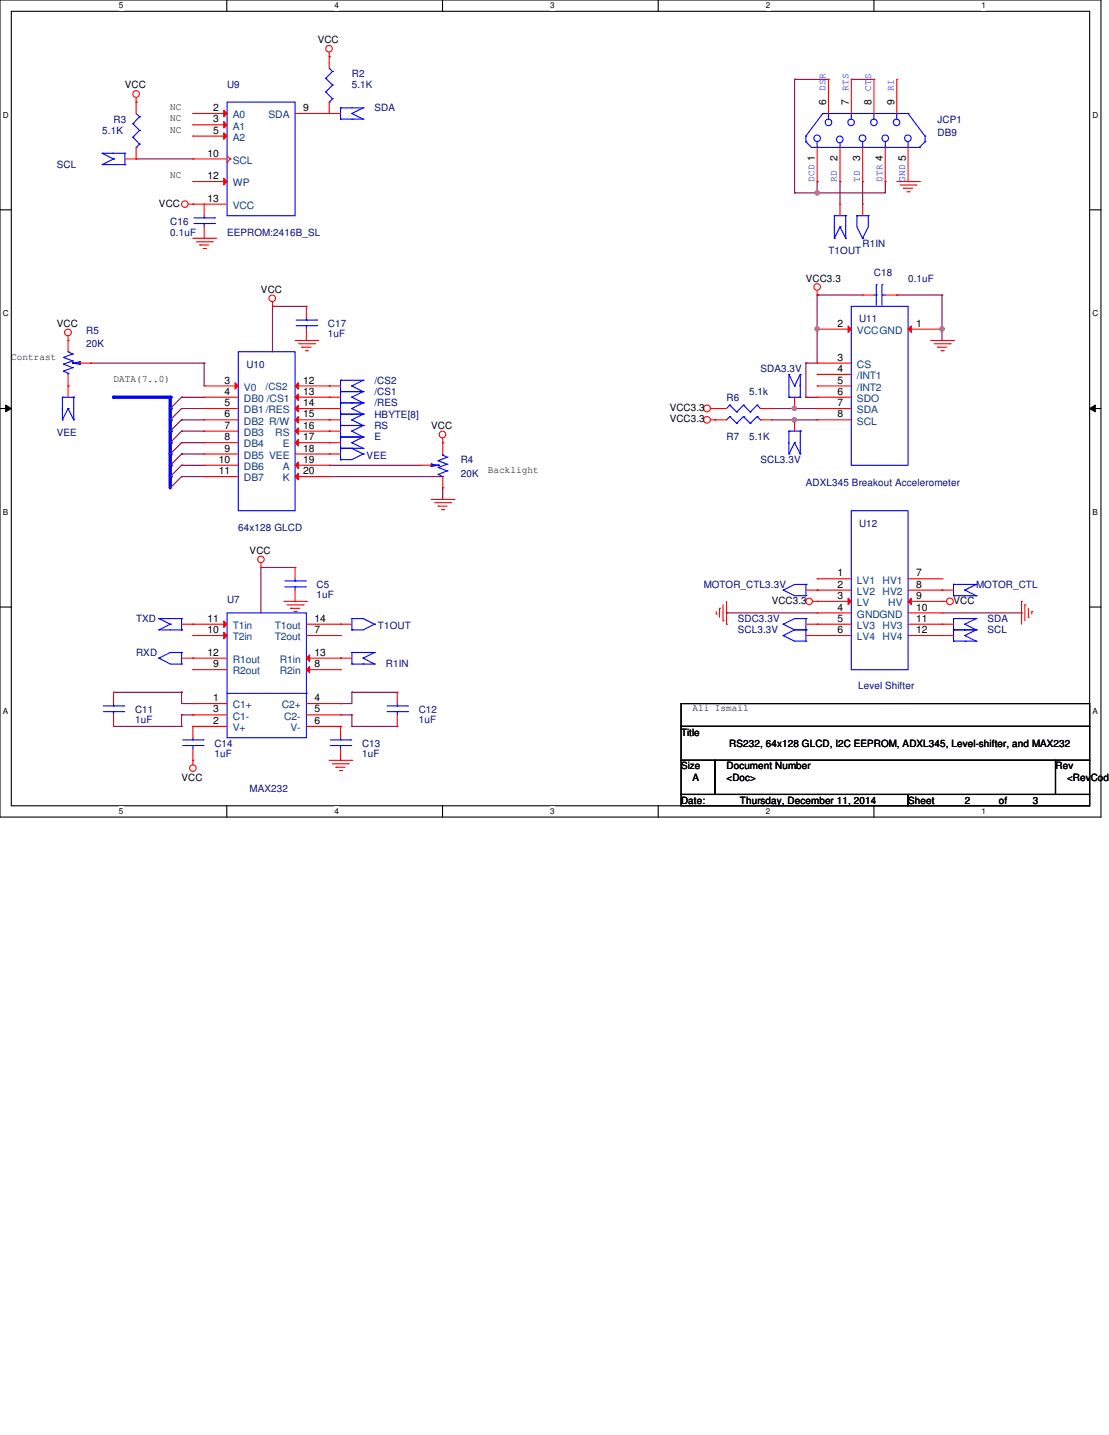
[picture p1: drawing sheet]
<svg xmlns="http://www.w3.org/2000/svg" width="216mm" height="279mm" viewBox="0 0 216 279" stroke-linecap="round" stroke-linejoin="round" font-family="sans-serif">
<path d="M0 0h214.3v159.1h-214.3zM2.2 2.2h209.9v154.7h-209.9z" fill="none" stroke="#000" stroke-width=".21"/>
<g fill="#fff">
<path d="M23.2 .2h.8v1.8h-.8z"/>
<path d="M23.2 157.1h.8v1.8h-.8z"/>
</g>
<path d="M44.2 0v2.2M44.2 156.9v2.2" fill="none" stroke="#000" stroke-width=".21"/>
<g fill="#fff">
<path d="M65.1 .2h.9v1.8h-.9z"/>
<path d="M65.1 157.1h.9v1.8h-.9z"/>
</g>
<path d="M86.1 0v2.2M86.1 156.9v2.2" fill="none" stroke="#000" stroke-width=".21"/>
<g fill="#fff">
<path d="M107.1 .2h.9v1.8h-.9z"/>
<path d="M107.1 157.1h.9v1.8h-.9z"/>
</g>
<path d="M128.1 0v2.2M128.1 156.9v2.2" fill="none" stroke="#000" stroke-width=".21"/>
<g fill="#fff">
<path d="M149.1 .2h.9v1.8h-.9z"/>
<path d="M149.1 157.1h.9v1.8h-.9z"/>
</g>
<path d="M170.1 0v2.2M170.1 156.9v2.2" fill="none" stroke="#000" stroke-width=".21"/>
<g fill="#fff">
<path d="M191.1 .2h.9v1.8h-.9z"/>
<path d="M191.1 157.1h.9v1.8h-.9z"/>
<path d="M.6 21.5h1.1v1.8h-1.1z"/>
<path d="M212.7 21.5h1.1v1.8h-1.1z"/>
<path d="M.6 60.2h1.1v1.7h-1.1z"/>
<path d="M212.7 60.2h1.1v1.7h-1.1z"/>
</g>
<path d="M0 40.9h2.2M212.1 40.9h2.2" fill="none" stroke="#000" stroke-width=".21"/>
<g fill="#fff">
<path d="M.6 98.8h1v1.8h-1z"/>
<path d="M212.7 98.8h1v1.8h-1z"/>
</g>
<path d="M0 79.5h2.2M212.1 79.5h2.2" fill="none" stroke="#000" stroke-width=".21"/>
<path d="M1.1 78.9l1.1 .6-1.1 .7zM212.1 79.5l1.1-.6v1.3z" fill="#000"/>
<path d="M1.1 78.9l1.1 .6-1.1 .7zM212.1 79.5l1.1-.6v1.3z" fill="none" stroke="#000" stroke-width=".19"/>
<g fill="#fff">
<path d="M.6 137.5h1v1.8h-1z"/>
<path d="M212.7 137.5h1v1.8h-1z"/>
</g>
<path d="M0 118.2h2.2M212.1 118.2h2.2" fill="none" stroke="#000" stroke-width=".21"/>
<path d="M165.7 15.5h.1M165.7 15.5h4.4M159.1 35.3h.1M159.1 37.5h.1M159.1 35.3v2.2M159.1 37.5h13.2" fill="none" stroke="#800040" stroke-width=".21"/>
<circle cx="159.1" cy="37.5" r=".43" fill="#f0f"/>
<circle cx="159.1" cy="37.5" r=".43" fill="none" stroke="#f0f" stroke-width=".21"/>
<g fill="none" stroke="#800040" stroke-width=".21">
<path d="M154.7 15.5h.1M154.7 15.5v22M154.7 15.5h6.6M26.5 30.9h.1M26.5 30.9h11M154.7 37.5h.1M154.7 37.5h4.4M163.5 35.3h.1M163.5 35.3v4.5M167.9 35.3h.1M167.9 35.3v4.5M172.3 35.3h.1"/>
<path d="M172.3 35.3v2.2"/>
</g>
<path d="M22.1 77.3h11" fill="none" stroke="#00f" stroke-width=".63"/>
<circle cx="22.1" cy="77.3" r=".32" fill="#00f"/>
<path d="M33.1 77.3v2.2" fill="none" stroke="#00f" stroke-width=".63"/>
<circle cx="33.1" cy="77.3" r=".32" fill="#00f"/>
<g fill="none" stroke="#800040" stroke-width=".21">
<path d="M35.3 77.3h.1M35.3 79.5h.1M35.3 77.3h4.5M35.3 79.5h4.5M35.3 81.7h.1M35.3 83.9h.1M35.3 86.2h.1M35.3 88.4h.1M35.3 90.6h.1M35.3 92.8h.1M35.3 81.7h4.5M35.3 83.9h4.5"/>
<path d="M35.3 86.2h4.5M35.3 88.4h4.5M35.3 90.6h4.5M35.3 92.8h4.5"/>
</g>
<path d="M33.1 79.5v2.2" fill="none" stroke="#00f" stroke-width=".63"/>
<circle cx="33.1" cy="79.5" r=".32" fill="#00f"/>
<path d="M33.1 81.7v2.2" fill="none" stroke="#00f" stroke-width=".63"/>
<circle cx="33.1" cy="81.7" r=".32" fill="#00f"/>
<path d="M33.1 83.9v2.3" fill="none" stroke="#00f" stroke-width=".63"/>
<circle cx="33.1" cy="83.9" r=".32" fill="#00f"/>
<path d="M33.1 86.2v2.2" fill="none" stroke="#00f" stroke-width=".63"/>
<circle cx="33.1" cy="86.2" r=".32" fill="#00f"/>
<path d="M33.1 88.4v2.2" fill="none" stroke="#00f" stroke-width=".63"/>
<circle cx="33.1" cy="88.4" r=".32" fill="#00f"/>
<path d="M33.1 90.6v2.2" fill="none" stroke="#00f" stroke-width=".63"/>
<circle cx="33.1" cy="90.6" r=".32" fill="#00f"/>
<path d="M33.1 92.8v2.2" fill="none" stroke="#00f" stroke-width=".63"/>
<circle cx="33.1" cy="92.8" r=".32" fill="#00f"/>
<g fill="none" stroke="#800040" stroke-width=".21">
<path d="M53 59.6h.1M53 59.6v8.9M53 59.6h6.6M174.6 57.4h.1M174.6 57.4h8.8M183.4 57.4h.1M183.4 57.4v6.7M17.7 70.7h.1M17.7 70.7h22.1M39.8 70.7h.1M39.8 70.7v4.4M64.1 90.6h.1"/>
<path d="M64.1 92.8h.1M64.1 90.6h17.6M64.1 92.8h22.1M86.2 95h.1M86.2 95v2.2"/>
</g>
<circle cx="183.4" cy="64" r=".43" fill="#f0f"/>
<circle cx="183.4" cy="64" r=".43" fill="none" stroke="#f0f" stroke-width=".21"/>
<path d="M159.1 57.4h.1M159.1 57.4h8.8M159.1 57.4v6.7" fill="none" stroke="#800040" stroke-width=".21"/>
<circle cx="159.1" cy="64" r=".43" fill="#f0f"/>
<circle cx="159.1" cy="64" r=".43" fill="none" stroke="#f0f" stroke-width=".21"/>
<path d="M150.2 79.5h.1M150.2 79.5h4.5M156.9 70.7h.1M156.9 77.3h.1M156.9 70.7v6.6M156.9 77.3h2.2M159.1 64.1h.1M159.1 64.1v6.6h-2.2M183.4 64.1h.1M183.4 64.1v2.2M150.2 81.7h.1M150.2 81.7h4.5" fill="none" stroke="#800040" stroke-width=".21"/>
<circle cx="154.7" cy="79.5" r=".42" fill="#f0f"/>
<circle cx="154.7" cy="79.5" r=".42" fill="none" stroke="#f0f" stroke-width=".21"/>
<path d="M154.7 81.7h.1M154.7 81.7h4.4" fill="none" stroke="#800040" stroke-width=".21"/>
<circle cx="154.6" cy="81.7" r=".43" fill="#f0f"/>
<circle cx="154.6" cy="81.7" r=".43" fill="none" stroke="#f0f" stroke-width=".21"/>
<g fill="none" stroke="#800040" stroke-width=".21">
<path d="M35.3 77.3h.1M35.3 79.5h.1M35.3 77.3l-2.2 2.2M35.3 79.5l-2.2 2.2M154.7 79.5h.1M154.7 79.5h4.4M35.3 81.7h.1M35.3 83.9h.1M35.3 86.2h.1M35.3 88.4h.1M35.3 90.6h.1M35.3 92.8h.1"/>
<path d="M35.3 81.7l-2.2 2.2M35.3 83.9l-2.2 2.3M35.3 86.2l-2.2 2.2M35.3 88.4l-2.2 2.2M35.3 90.6l-2.2 2.2M35.3 92.8l-2.2 2.2M50.8 110.5h.1M50.8 110.5v8.8M50.8 110.5h6.6M141.4 119.3h.1M141.4 119.3h17.7M183.4 119.3h15.5"/>
<path d="M198.9 119.3h.1M22.1 134.8h13.2M35.3 134.8h.1M35.3 139.2h.1M35.3 134.8v2.2h2.2M35.3 139.2v2.2M35.3 139.2h2.2M37.5 139.2h.1M37.5 137h.1M66.3 139.2h.1M66.3 137h.1M66.3 139.2h2.2"/>
<path d="M68.5 134.8h.1M68.5 139.2h.1M68.5 134.8h8.8M68.5 134.8v2.2h-2.2M68.5 139.2v2.2M22.1 141.4h13.2M35.3 141.4h.1M68.5 141.4h.1M68.5 141.4h8.8"/>
</g>
<g fill="none" stroke="#f00" stroke-width=".21">
<path d="M26.5 19.9h.1M26.5 19v3.1M64.1 11h.1M64.1 10.2v.8M24.3 30.9h2.2M26.5 30.9h.1M26.5 28.7v2.2M36.7 39.8h.8M37.5 39.8h.1M174.6 35.3h4.4M175.2 36h3.1M175.9 36.7h.1"/>
<path d="M175.9 36.7h1.8M176.6 37.3h.4M177 37.3h.1M178.3 36h.1M179 35.3h.1M37.5 46.4h4.5M38.2 47.1h3.1M38.9 47.7h.1M38.9 47.7h1.7M39.5 48.4h.5M40 48.4h.1M41.3 47.1h.1"/>
<path d="M42 46.4h.1M53 59.6h.1M53 58.8v.8M159.1 57.4h.1M159.1 56.6v.8M13.3 66.3h.1M13.3 75.1h.1M13.3 65.4v3.1M13.3 72.9v2.2M15.5 70.7h2.2M17.7 70.7h.1M57.4 66.3h4.4"/>
<path d="M58.1 66.9h3.1M58.8 67.6h.1M58.8 67.6h1.7M59.4 68.3h.5M59.9 68.3h.1M61.2 66.9h.1M61.8 66.3h.1M138.3 79.5h.9M139.2 79.5h.1M154.7 79.5h.1M154.7 77.3v2.2M181.2 66.3h4.4"/>
<path d="M181.9 66.9h3.1M182.5 67.6h.1M182.5 67.6h1.8M183.2 68.3h.4M183.6 68.3h.1M185 66.9h.1M185.6 66.3h.1M64.1 86.2h.1M64.1 81.7h.1M64.1 81.7h2.2M64.1 86.2h2.2M83.9 97.2h4.5"/>
<path d="M84.6 97.9h3.1M85.3 98.6h.1M85.3 98.6h1.7M85.9 99.2h.5M86.2 86.2h.1M86.2 85.3v.9M86.4 99.2h.1M87.7 97.9h.1M88.4 97.2h.1M138.3 81.7h3.1M139.2 81.7h.1M148 81.7h2.2"/>
<path d="M150.2 81.7h.1M50.8 110.5h.1M50.8 109.6v.9M55.2 117.1h4.4M55.9 117.8h3.1M56.6 118.4h.1M56.6 118.4h1.7M57.2 119.1h.5M57.7 119.1h.1M59 117.8h.1M59.6 117.1h.1M139.4 119.5h.1"/>
<path d="M139.4 119.1v.4M140.1 118.4h.1M140.1 118.4v1.8M140.8 117.8v3.1M141.4 117.1v4.4M156.9 114.9h2.2M158.2 117.1h.9M159.1 117.1h.1M159.1 114.9h.1M183.4 117.1h.1M183.4 117.1h.9M198.9 117.1h.1"/>
<path d="M198.9 117.1v4.4M199.5 117.8h.1M199.5 117.8v3.1M200.2 118.4v1.8M200.9 119.1h.1M200.9 119.1v.4M22.1 134.8h.1M22.1 134.8v2.2M22.1 139.2v2.2M77.3 134.8h.1M77.3 134.8v2.2M77.3 139.2v2.2"/>
<path d="M140.8 120.9h.1M141.4 121.5h.1M156.9 121.5h2.2M156.9 123.7h2.2M159.1 121.5h.1M159.1 123.7h.1M200.2 120.2h.1M22.1 141.4h.1M37.5 148h.1M37.5 148v.9M64.1 148h4.4M64.7 148.7h3.1"/>
<path d="M65.4 149.4h.1M65.4 149.4h1.8M66.1 150h.4M66.3 141.4h.1M66.3 148h.1M66.3 141.4v2.2M66.3 145.8v2.2M66.5 150h.1M67.8 148.7h.1M68.5 148h.1M77.3 141.4h.1"/>
<circle cx="26.5" cy="18.3" r=".65"/>
<circle cx="64" cy="9.5" r=".64"/>
<circle cx="36" cy="39.7" r=".64"/>
<circle cx="53" cy="58.1" r=".64"/>
<circle cx="159.1" cy="55.9" r=".64"/>
<circle cx="13.2" cy="64.7" r=".66"/>
<circle cx="137.6" cy="79.5" r=".66"/>
<circle cx="86.1" cy="84.6" r=".65"/>
<circle cx="137.6" cy="81.7" r=".66"/>
<circle cx="50.8" cy="108.9" r=".64"/>
<circle cx="157.5" cy="117.1" r=".64"/>
<circle cx="184.9" cy="117.1" r=".66"/>
<circle cx="37.5" cy="149.6" r=".64"/>
</g>
<path d="M132.6 137h79.5v4.4h-79.5zM132.6 141.4h79.5v6.6h-79.5zM132.6 148h6.6v6.7h-6.6zM132.6 154.7h44.2v2.2h-44.2zM139.2 148h66.3v6.7h-66.3zM176.8 154.7h35.3v2.2h-35.3zM205.5 148h6.6v6.7h-6.6z" fill="none" stroke="#000" stroke-width=".21"/>
<g fill="none" stroke="#00f" stroke-width=".21">
<path d="M44.2 19.9h13.2v22.1h-13.2zM19.9 29.8h.1M19.9 32h.1M19.9 29.8h4.4M19.9 32h4.4M19.9 29.8l2.2 1.1M22.1 30.9h.1M22.1 30.9l-2.2 1.1M24.3 29.8h.1M24.3 32h.1M24.3 29.8v2.2M25.9 24.1h.1"/>
<path d="M25.9 26.7h.1M25.9 24.1l1.3 1.3M25.9 26.7l1.3 1.4M26.5 28.7h.1M26.5 22.1l.7 .6M27.2 22.7h.1M27.2 25.4h.1M27.2 28.1h.1M27.2 22.7l-1.3 1.4M27.2 25.4l-1.3 1.3M27.2 28.1l-.7 .6M12.4 69.6h.1"/>
<path d="M12.4 70.9h.1M12.4 72.3h.1M12.4 69.6l1.7 .7M12.4 70.9l1.7 .7M12.4 72.3l.9 .4M13.3 68.5h.1M13.3 72.7h.1M13.3 68.5l.8 .4M13.3 72.7v.2M14.1 71.6h.1M14.1 70.3h.1M14.1 68.9h.1"/>
<path d="M14.1 70.7h.1M14.1 71.6l-1.7 .7M14.1 70.3l-1.7 .6M14.1 68.9l-1.7 .7M14.1 70.7l1.4 .2M14.1 70.7h1.4M15.5 70.9h.1M15.5 70.5h.1M15.5 70.5l-1.4 .2M15.5 70.5v.4M153.6 72.9h.1M153.6 77.3h.1"/>
<path d="M153.6 72.9v4.4M153.6 77.3h2.2M153.6 72.9l1.1 2.2M154.7 75.1h.1M155.8 72.9h.1M155.8 77.3h.1M155.8 72.9v4.4M155.8 72.9l-1.1 2.2M66.3 87.3h.1M66.3 85.1h.1M66.3 82.8h.1M66.3 80.6h.1"/>
<path d="M66.3 87.3h4.4M66.3 85.1h4.4M66.3 80.6v2.2M66.3 85.1v2.2M66.3 82.8h4.4M66.3 80.6h4.4M68.5 86.2h.1M68.5 81.7h.1M68.5 86.2l2.2 1.1M68.5 81.7l2.2 1.1M70.7 87.3h.1M70.7 85.1h.1"/>
<path d="M70.7 82.8h.1M70.7 80.6h.1M70.7 85.1l-2.2 1.1M70.7 80.6l-2.2 1.1M142.1 81.1h.1M142.1 81.1l-.7 .6M142.1 81.1l1.3 1.3M143.4 82.4h.1M144.7 81.1h.1M144.7 81.1l-1.3 1.3M144.7 81.1l1.3 1.3M146 82.4h.1"/>
<path d="M147.4 81.1h.1M147.4 81.1l-1.4 1.3M147.4 81.1l.6 .6M148 81.7h.1M152.5 114.9h.1M152.5 114.9l2.2 1.1h2.2M156.9 116h.1M156.9 113.8h.1M156.9 113.8v2.2M156.9 113.8h-2.2l-2.2 1.1M20.1 138.6h4M20.1 137.5h4"/>
<path d="M22.1 137.5h.1M22.1 138.6h.1M22.1 137v.5M22.1 138.6v.6M24.1 138.6h.1M24.1 137.5h.1M75.4 138.6h3.9M75.4 137.5h3.9M77.3 137.5h.1M77.3 138.6h.1M77.3 137v.5M77.3 138.6v.6"/>
<path d="M79.3 138.6h.1M79.3 137.5h.1M152.5 121.5h.1M152.5 123.7h.1M152.5 121.5l2.2 1.1M152.5 123.7l2.2 1.1h2.2M154.7 122.6h2.2M154.7 122.6l-2.2 1.1M156.9 122.6h.1M156.9 120.4h.1M156.9 124.8h.1M156.9 120.4h-2.2l-2.2 1.1"/>
<path d="M156.9 120.4v4.4M64.3 145.2h4M64.3 144.1h4M66.3 144.1h.1M66.3 145.2h.1M66.3 143.6v.5M66.3 145.2v.6M68.3 145.2h.1M68.3 144.1h.1"/>
</g>
<path d="M43.6 21.5l.6 .6-.6 .6z" fill="#f00"/>
<path d="M37.5 22.1h.1M37.5 22.1h6.7M43.6 21.5l.6 .6-.6 .6z" fill="none" stroke="#f00" stroke-width=".21"/>
<path d="M43.6 23.7l.6 .6-.6 .6z" fill="#f00"/>
<path d="M37.5 24.3h.1M37.5 24.3h6.7M43.6 23.7l.6 .6-.6 .6z" fill="none" stroke="#f00" stroke-width=".21"/>
<path d="M43.6 25.9l.6 .6-.6 .6z" fill="#f00"/>
<path d="M37.5 26.5h.1M37.5 30.9h.1M37.5 26.5h6.7M37.5 30.9h6.7M43.6 25.9l.6 .6-.6 .6zM44.2 31.6h.1M44.2 30.3l.6 .6M44.8 30.9h.1M44.8 30.9l-.6 .7M57.4 22.1h6.7M64.1 22.1h.1" fill="none" stroke="#f00" stroke-width=".21"/>
<path d="M43.6 34.7l.6 .6-.6 .7z" fill="#f00"/>
<g fill="none" stroke="#f00" stroke-width=".21">
<path d="M37.5 35.3h.1M37.5 39.8h.1M37.5 35.3h6.7M37.5 39.8h6.7M43.6 34.7l.6 .6-.6 .7zM64.1 77.3h.1M64.1 77.3h2.2M159.1 70.7h.1M159.1 72.9h.1M159.1 75.1h.1M159.1 77.3h.1M159.1 79.5h.1"/>
<path d="M159.1 77.3h6.6M159.1 70.7h6.6M159.1 72.9h6.6M159.1 75.1h6.6M159.1 79.5h6.6M159.1 81.7h.1M159.1 81.7h6.6"/>
</g>
<path d="M165.7 59.6h11.1v31h-11.1zM66.3 78.4h.1M66.3 76.2h.1M66.3 78.4h4.4M66.3 76.2h4.4M66.3 76.2v2.2M68.5 77.3h.1M68.5 77.3l2.2 1.1M70.7 78.4h.1M70.7 76.2h.1M70.7 76.2l-2.2 1.1" fill="none" stroke="#00f" stroke-width=".21"/>
<path d="M176.8 64.1l.6-.6v1.2z" fill="#f00"/>
<path d="M176.8 64.1l.6-.6v1.2zM176.8 64.1h6.6M183.4 64.1h.1" fill="none" stroke="#f00" stroke-width=".21"/>
<path d="M165.1 63.5l.6 .6-.6 .6z" fill="#f00"/>
<g fill="none" stroke="#f00" stroke-width=".21">
<path d="M64.1 11h.1M64.1 11v2.3M64.1 19.9v2.2M39.8 39.8h.1M39.8 39.8v2.2M64.1 22.1h.1M64.1 22.1h2.2M163.5 39.8h.1M163.5 39.8v2.2M167.9 39.8h.1M167.9 39.8v2.2M39.8 46.4h.1"/>
<path d="M39.8 44.2v2.2M59.6 59.6h.1M59.6 59.6v2.2M13.3 75.1h.1M13.3 75.1v2.2M59.6 66.3h.1M59.6 64.1v2.2M64.1 79.5h.1M64.1 75.1h.1M64.1 79.5h2.2M64.1 75.1h2.2M139.2 79.5h.1"/>
<path d="M139.2 79.5h2.2M148 79.5h2.2M150.2 79.5h.1M159.1 64.1h.1M159.1 64.1h6.6M165.1 63.5l.6 .6-.6 .6zM64.1 88.4h.1M64.1 83.9h.1M64.1 88.4h2.2M64.1 83.9h2.2M57.4 110.5h.1M57.4 117.1h.1"/>
<path d="M57.4 110.5v2.2M57.4 114.9v2.2M159.1 112.7h.1M159.1 114.9h.1M159.1 114.9h6.6M159.1 112.7h6.6M183.4 114.9h.1M183.4 114.9h2.2M35.3 121.5h2.2M37.5 121.5h.1M66.3 121.5h.1M66.3 128.1h.1"/>
<path d="M66.3 121.5h2.2M66.3 128.1h2.2M183.4 123.7h.1M183.4 121.5h.1M183.4 121.5h2.2M183.4 123.7h2.2M37.5 141.4h.1M37.5 148h.1M37.5 141.4v2.2M37.5 145.8v2.2"/>
</g>
<g fill="none" stroke="#00f" stroke-width=".21">
<path d="M63.4 15.2h.1M63.4 17.9h.1M63.4 15.2l1.3 1.4M63.4 17.9l1.3 1.3M64.1 19.9h.1M64.1 13.3l.6 .6M64.7 13.9h.1M64.7 16.6h.1M64.7 19.2h.1M64.7 13.9l-1.3 1.3M64.7 16.6l-1.3 1.3M64.7 19.2l-.6 .7"/>
<path d="M66.3 23.2h.1M66.3 21h.1M66.3 21v2.2M66.3 23.2h4.4M66.3 21h4.4M68.5 22.1h.1M68.5 22.1l2.2 1.1M70.7 23.2h.1M70.7 21h.1M70.7 21l-2.2 1.1M37.8 43.5h3.9M37.8 42.4h3.9"/>
<path d="M39.8 42.4h.1M39.8 43.5h.1M39.8 42v.4M39.8 43.5v.7M41.7 43.5h.1M41.7 42.4h.1M162.4 46.4h.1M162.4 42h.1M162.4 42v4.4M162.4 42h2.2M163.5 44.2h.1M163.5 44.2l-1.1 2.2"/>
<path d="M163.5 44.2l1.1 2.2M164.6 46.4h.1M164.6 42h.1M164.6 42v4.4M166.8 42h.1M166.8 42h2.2M166.8 42v2.2l1.1 2.2M167.9 46.4h.1M169 42h.1M169 42v2.2l-1.1 2.2M12.1 77.3h.1M12.1 77.3v4.4"/>
<path d="M12.1 77.3h2.3M13.3 79.5h.1M13.3 79.5l-1.2 2.2M13.3 79.5l1.1 2.2M14.4 77.3h.1M14.4 77.3v4.4M57.7 63.4h3.9M57.7 62.3h3.9M59.6 62.3h.1M59.6 63.4h.1M59.6 61.8v.5M59.6 63.4v.7"/>
<path d="M61.6 63.4h.1M61.6 62.3h.1M66.3 78.4h.1M66.3 76.2h.1M66.3 74h.1M66.3 74v2.2M66.3 78.4v2.2M66.3 78.4h4.4M66.3 76.2h4.4M66.3 74h4.4M68.5 79.5h.1M68.5 75.1h.1"/>
<path d="M68.5 79.5l2.2 1.1M68.5 75.1l2.2 1.1M70.7 78.4h.1M70.7 76.2h.1M70.7 74h.1M70.7 78.4l-2.2 1.1M70.7 74l-2.2 1.1M142.1 78.9h.1M142.1 78.9l-.7 .6M142.1 78.9l1.3 1.3M144.7 78.9h.1M144.7 78.9l-1.3 1.3"/>
<path d="M144.7 78.9l1.3 1.3M147.4 78.9h.1M147.4 78.9l-1.4 1.3M147.4 78.9l.6 .6M148 79.5h.1M12.1 81.7h.1M14.4 81.7h.1M66.3 87.3h.1M66.3 89.5h.1M66.3 85.1h.1M66.3 82.8h.1M66.3 80.6h.1"/>
<path d="M66.3 87.3h2.2l2.2 1.1M66.3 82.8v2.3M66.3 87.3v2.2M66.3 85.1h4.4M66.3 82.8h4.4M66.3 80.6h4.4M68.5 83.9h.1M68.5 83.9l2.2 1.2M70.7 88.4h.1M70.7 85.1h.1M70.7 82.8h.1M70.7 80.6h.1"/>
<path d="M70.7 88.4l-2.2 1.1h-2.2M70.7 82.8l-2.2 1.1M143.4 80.2h.1M146 80.2h.1M165.7 99.4h11.1v31h-11.1zM55.5 114.3h3.9M55.5 113.1h3.9M57.4 113.1h.1M57.4 114.3h.1M57.4 112.7v.4M57.4 114.3v.6M59.4 114.3h.1"/>
<path d="M59.4 113.1h.1M185.6 116h.1M185.6 113.8h.1M185.6 116h4.4M185.6 113.8h4.4M185.6 113.8v2.2M187.8 114.9h.1M187.8 114.9l2.2 1.1M190 116h.1M190 113.8h.1M190 113.8l-2.2 1.1M30.9 120.4h.1"/>
<path d="M30.9 122.6h.1M30.9 120.4h4.4M30.9 122.6h4.4M30.9 120.4l2.2 1.1M33.1 121.5h.1M33.1 121.5l-2.2 1.1M35.3 120.4h.1M35.3 122.6h.1M35.3 120.4v2.2M68.5 120.4h.1M68.5 122.6h.1M68.5 129.3h.1"/>
<path d="M68.5 127h.1M68.5 120.4h2.2l2.2 1.1M68.5 120.4v2.2M68.5 127v2.3M68.5 129.3h4.4M68.5 127h4.4M70.7 128.1h.1M70.7 128.1l2.2 1.2M72.9 121.5h.1M72.9 129.3h.1M72.9 127h.1M72.9 121.5l-2.2 1.1h-2.2"/>
<path d="M72.9 127l-2.2 1.1M185.6 124.8h.1M185.6 122.6h.1M185.6 120.4h.1M185.6 120.4v4.4M185.6 120.4h4.4M185.6 122.6h4.4M185.6 124.8h4.4M187.8 123.7h.1M187.8 121.5h.1M187.8 123.7l2.2 1.1M187.8 121.5l2.2 1.1"/>
<path d="M190 124.8h.1M190 122.6h.1M190 120.4h.1M190 122.6l-2.2 1.1M190 120.4l-2.2 1.1M35.6 145.2h3.9M35.6 144.1h3.9M37.5 144.1h.1M37.5 145.2h.1M37.5 143.6v.5M37.5 145.2v.6M39.5 145.2h.1"/>
<path d="M39.5 144.1h.1"/>
</g>
<path d="M165.1 116.5l.6 .6-.6 .6z" fill="#f00"/>
<g fill="none" stroke="#f00" stroke-width=".21">
<path d="M159.1 117.1h.1M159.1 119.3h.1M159.1 117.1h6.6M159.1 119.3h6.6M165.1 116.5l.6 .6-.6 .6zM176.8 112.7h6.6M176.8 114.9h6.6M183.4 112.7h.1M183.4 114.9h.1M159.1 121.5h.1M159.1 123.7h.1M159.1 121.5h6.6"/>
<path d="M159.1 123.7h6.6"/>
</g>
<path d="M176.8 117.1l.6-.6v1.2z" fill="#f00"/>
<g fill="none" stroke="#f00" stroke-width=".21">
<path d="M39.8 77.3h.1M39.8 79.5h.1M39.8 77.3h6.6M39.8 79.5h6.6M39.8 88.4h.1M39.8 81.7h.1M39.8 83.9h.1M39.8 86.2h.1M39.8 90.6h.1M39.8 92.8h.1M39.8 88.4h6.6M39.8 81.7h6.6"/>
<path d="M39.8 83.9h6.6M39.8 86.2h6.6M39.8 90.6h6.6M39.8 92.8h6.6M176.8 117.1l.6-.6v1.2zM176.8 117.1h6.6M176.8 119.3h6.6M183.4 117.1h.1M183.4 119.3h.1M176.8 121.5h6.6M176.8 123.7h6.6M183.4 121.5h.1"/>
<path d="M183.4 123.7h.1"/>
</g>
<path d="M46.4 68.5h11v30.9h-11z" fill="none" stroke="#00f" stroke-width=".21"/>
<path d="M57.4 77.3l.7-.6v1.3z" fill="#f00"/>
<path d="M57.4 77.3l.7-.6v1.3zM57.4 77.3h6.7M64.1 77.3h.1" fill="none" stroke="#f00" stroke-width=".21"/>
<path d="M57.4 79.5l.7-.6v1.3z" fill="#f00"/>
<path d="M57.4 79.5l.7-.6v1.3zM57.4 79.5h6.7M64.1 79.5h.1" fill="none" stroke="#f00" stroke-width=".21"/>
<path d="M57.4 81.7l.7-.6v1.3z" fill="#f00"/>
<path d="M57.4 81.7l.7-.6v1.3zM57.4 81.7h6.7M64.1 81.7h.1" fill="none" stroke="#f00" stroke-width=".21"/>
<path d="M57.4 83.9l.7-.6v1.3z" fill="#f00"/>
<path d="M57.4 83.9l.7-.6v1.3zM57.4 83.9h6.7M64.1 83.9h.1" fill="none" stroke="#f00" stroke-width=".21"/>
<path d="M57.4 86.2l.7-.6v1.2z" fill="#f00"/>
<path d="M57.4 86.2l.7-.6v1.2zM57.4 86.2h6.7M57.4 88.4h6.7M64.1 86.2h.1M64.1 88.4h.1" fill="none" stroke="#f00" stroke-width=".21"/>
<path d="M57.4 90.6l.7-.6v1.2z" fill="#f00"/>
<path d="M57.4 90.6l.7-.6v1.2zM57.4 90.6h6.7M64.1 90.6h.1" fill="none" stroke="#f00" stroke-width=".21"/>
<path d="M57.4 92.8l.7-.6v1.2z" fill="#f00"/>
<path d="M57.4 92.8l.7-.6v1.2zM57.4 92.8h6.7M64.1 92.8h.1" fill="none" stroke="#f00" stroke-width=".21"/>
<path d="M57.4 75.1l.7-.6v1.3z" fill="#f00"/>
<path d="M57.4 75.1l.7-.6v1.3zM57.4 75.1h6.7M64.1 75.1h.1" fill="none" stroke="#f00" stroke-width=".21"/>
<path d="M45.8 74.5l.6 .6-.6 .7z" fill="#f00"/>
<g fill="none" stroke="#f00" stroke-width=".21">
<path d="M161.3 15.5h.1M161.3 15.5v6.6M165.7 15.5h.1M165.7 15.5v6.6M170.1 15.5h.1M170.1 15.5v6.6M174.6 15.5h.1M174.6 15.5v6.6M159.1 35.3h.1M159.1 28.7v6.6M163.5 35.3h.1M163.5 28.7v6.6"/>
<path d="M167.9 35.3h.1M167.9 28.7v6.6M172.3 35.3h.1M172.3 28.7v6.6M176.8 35.3h.1M176.8 28.7v6.6M39.8 75.1h.1M39.8 75.1h6.6M45.8 74.5l.6 .6-.6 .7zM81.7 90.6h.1M81.7 90.6h2.2M86.2 95h.1"/>
<path d="M86.2 86.2h.1M86.2 86.2v2.2M86.2 92.8v2.2M35.3 128.1h2.2M37.5 128.1h.1M37.5 137h.1M37.5 139.2h.1M37.5 137h6.7M37.5 139.2h6.7M59.6 137h6.7M59.6 139.2h6.7M66.3 139.2h.1"/>
<path d="M66.3 137h.1M37.5 141.4h.1M37.5 141.4h6.7M59.6 141.4h6.7M66.3 141.4h.1"/>
</g>
<g fill="none" stroke="#00f" stroke-width=".21">
<path d="M156.9 27.6h.1M156.9 26.5h.1M156.9 27.6l1.1 1.1h21M156.9 26.5v1.1M159.1 28.7h.1M159.1 27.6v1.1M160.2 22.1h.1M160.2 22.1l-3.3 4.4M160.2 22.1h16.6M160.4 22.1h.1M161.3 22.1h.1M161.3 22.1v1.1"/>
<path d="M163.5 28.7h.1M163.5 27.9v.8M165.7 22.1h.1M165.7 22.1v1.1M167.9 28.7h.1M167.9 27.6v1.1M170.1 22.1h.1M170.1 22.1v1.1M172.3 28.7h.1M172.3 27.6v1.1M174.6 22.1h.1M174.6 22.1v1.1"/>
<path d="M176.8 28.7h.1M176.8 22.1h.1M176.8 27.6v1.1M176.8 22.1l3.3 4.4M179 28.7h.1M180.1 27.6h.1M180.1 26.5h.1M180.1 26.5v1.1M180.1 27.6l-1.1 1.1M83.9 90.4h.1M83.9 90.8h.1M83.9 90.4l1.4 .2"/>
<path d="M83.9 90.4v.4M83.9 90.6h1.4M85.3 89.7h.1M85.3 91h.1M85.3 92.4h.1M85.3 90.6h.1M85.3 91l1.7 .7M85.3 89.7l1.7 .7M85.3 92.4l.9 .4M85.3 90.6l-1.4 .2M86.2 92.8h.1M86.2 88.6h.1"/>
<path d="M86.2 88.6l.8 .4M86.2 88.4v.2M87 91.7h.1M87 90.4h.1M87 89h.1M87 89l-1.7 .7M87 90.4l-1.7 .6M87 91.7l-1.7 .7M44.2 119.3h15.4v24.3h-15.4zM30.9 128.1h.1M30.9 128.1l2.2 1.2h2.2M35.3 129.3h.1"/>
<path d="M35.3 127h.1M35.3 127h-2.2l-2.2 1.1M35.3 127v2.3M44.2 135h15.4M59.6 135h.1"/>
<circle cx="159.1" cy="26.9" r=".64"/>
<circle cx="161.3" cy="23.8" r=".64"/>
<circle cx="163.5" cy="27.2" r=".65"/>
<circle cx="165.7" cy="23.8" r=".64"/>
<circle cx="167.9" cy="26.9" r=".66"/>
<circle cx="170.1" cy="23.8" r=".64"/>
<circle cx="172.3" cy="26.9" r=".64"/>
<circle cx="174.5" cy="23.8" r=".64"/>
<circle cx="176.7" cy="26.9" r=".64"/>
</g>
<path d="M43.6 120.9l.6 .6-.6 .7z" fill="#f00"/>
<path d="M37.5 121.5h.1M37.5 121.5h6.7M43.6 120.9l.6 .6-.6 .7z" fill="none" stroke="#f00" stroke-width=".21"/>
<path d="M43.6 123.1l.6 .6-.6 .7z" fill="#f00"/>
<path d="M37.5 123.7h.1M37.5 123.7h6.7M43.6 123.1l.6 .6-.6 .7z" fill="none" stroke="#f00" stroke-width=".21"/>
<path d="M59.6 128.1l.7-.6v1.3z" fill="#f00"/>
<path d="M59.6 128.1l.7-.6v1.3zM59.6 128.1h6.7M66.3 128.1h.1" fill="none" stroke="#f00" stroke-width=".21"/>
<path d="M59.6 130.4l.7-.6v1.2z" fill="#f00"/>
<g fill="none" stroke="#f00" stroke-width=".21">
<path d="M167.9 57.4h.1M167.9 57.4h2.2M172.3 57.4h2.3M174.6 57.4h.1M154.7 81.7h.1M154.7 81.7v2.2M37.5 128.1h.1M37.5 130.4h.1M37.5 130.4h6.7M37.5 128.1h6.7M59.6 130.4l.7-.6v1.2zM59.6 130.4h6.7"/>
<path d="M59.6 121.5h6.7M59.6 123.7h6.7M66.3 130.4h.1M66.3 121.5h.1M66.3 123.7h.1"/>
</g>
<g fill="none" stroke="#00f" stroke-width=".21">
<path d="M170.1 57.4h.5M170.6 57.4h.1M170.6 55.5h.1M170.6 55.5v3.9M171.7 55.5h.1M171.7 57.4h.1M171.7 57.4h.6M171.7 55.5v3.9M153.6 88.4h.1M153.6 83.9h.1M153.6 83.9v4.5M153.6 83.9h2.2"/>
<path d="M154.7 86.2h.1M154.7 86.2l-1.1 2.2M154.7 86.2l1.1 2.2M155.8 88.4h.1M155.8 83.9h.1M155.8 83.9v4.5"/>
</g>
<circle cx="159.1" cy="37.5" r=".43" fill="#f0f"/>
<circle cx="159.1" cy="37.5" r=".43" fill="none" stroke="#f0f" stroke-width=".21"/>
<circle cx="183.4" cy="64" r=".43" fill="#f0f"/>
<circle cx="183.4" cy="64" r=".43" fill="none" stroke="#f0f" stroke-width=".21"/>
<circle cx="159.1" cy="64" r=".43" fill="#f0f"/>
<circle cx="159.1" cy="64" r=".43" fill="none" stroke="#f0f" stroke-width=".21"/>
<circle cx="154.7" cy="79.5" r=".42" fill="#f0f"/>
<circle cx="154.7" cy="79.5" r=".42" fill="none" stroke="#f0f" stroke-width=".21"/>
<circle cx="154.6" cy="81.7" r=".43" fill="#f0f"/>
<circle cx="154.6" cy="81.7" r=".43" fill="none" stroke="#f0f" stroke-width=".21"/>
<g font-size="2">
<text x="41.5" y="21.6">2</text>
<text x="41.5" y="23.8">3</text>
<text x="59" y="21.6">9</text>
<text x="160.8" y="20.5" transform="rotate(-90 160.8 20.5)">6</text>
<text x="165.3" y="20.5" transform="rotate(-90 165.3 20.5)">7</text>
<text x="169.7" y="20.5" transform="rotate(-90 169.7 20.5)">8</text>
<text x="174.1" y="20.5" transform="rotate(-90 174.1 20.5)">9</text>
<text x="41.5" y="26">5</text>
<text x="40.4" y="30.5">10</text>
<text x="40.4" y="34.9">12</text>
<text x="163.1" y="31.4" transform="rotate(-90 163.1 31.4)">2</text>
<text x="167.5" y="31.4" transform="rotate(-90 167.5 31.4)">3</text>
<text x="40.4" y="39.3">13</text>
<text x="163.1" y="63.6">2</text>
<text x="178.4" y="63.6">1</text>
<text x="163.1" y="70.2">3</text>
<text x="43.7" y="76.9">4</text>
<text x="43.7" y="74.7">3</text>
<text x="59" y="76.9">13</text>
<text x="59" y="74.7">12</text>
<text x="163.1" y="72.4">4</text>
<text x="163.1" y="74.7">5</text>
<text x="163.1" y="76.9">6</text>
<text x="43.7" y="79.1">5</text>
<text x="43.7" y="81.3">6</text>
<text x="43.7" y="83.5">7</text>
<text x="59" y="79.1">14</text>
<text x="59" y="81.3">15</text>
<text x="59" y="83.5">16</text>
<text x="163.1" y="79.1">7</text>
<text x="163.1" y="81.3">8</text>
<text x="43.7" y="87.9">9</text>
<text x="43.7" y="85.7">8</text>
<text x="59" y="85.7">17</text>
<text x="59" y="87.9">18</text>
<text x="42.6" y="90.1">10</text>
<text x="42.6" y="92.3">11</text>
<text x="59" y="90.1">19</text>
<text x="59" y="92.3">20</text>
<text x="163.1" y="112.2">1</text>
<text x="178.4" y="112.2">7</text>
<text x="163.1" y="114.4">2</text>
<text x="163.1" y="116.6">3</text>
<text x="163.1" y="118.9">4</text>
<text x="178.4" y="114.4">8</text>
<text x="178.4" y="116.6">9</text>
<text x="178.4" y="118.9">10</text>
<text x="40.4" y="121.1">11</text>
<text x="40.4" y="123.3">10</text>
<text x="61.2" y="121.1">14</text>
<text x="61.2" y="123.3">7</text>
<text x="163.1" y="121.1">5</text>
<text x="163.1" y="123.3">6</text>
<text x="178.4" y="121.1">11</text>
<text x="178.4" y="123.3">12</text>
<text x="40.4" y="127.7">12</text>
<text x="41.5" y="129.9">9</text>
<text x="61.2" y="127.7">13</text>
<text x="61.2" y="129.9">8</text>
<text x="41.5" y="136.5">1</text>
<text x="61.2" y="136.5">4</text>
<text x="41.5" y="141">2</text>
<text x="41.5" y="138.7">3</text>
<text x="61.2" y="141">6</text>
<text x="61.2" y="138.7">5</text>
</g>
<g font-size="2" fill="#004080">
<text x="45.3" y="23">A0</text>
<text x="52.3" y="23">SDA</text>
<text x="45.3" y="25.2">A1</text>
<text x="45.3" y="27.4">A2</text>
<text x="45.3" y="31.9">SCL</text>
<text x="45.3" y="36.3">WP</text>
<text x="45.3" y="40.7">VCC</text>
<text x="166.8" y="65">VCCGND</text>
<text x="166.8" y="71.6">CS</text>
<text x="47.5" y="76.1">V0</text>
<text x="166.8" y="73.8">/INT1</text>
<text x="166.8" y="76.1">/INT2</text>
<text x="47.5" y="78.3">DB0 /CS1</text>
<text x="47.5" y="80.5">DB1 /RES</text>
<text x="47.5" y="82.7">DB2 R/W</text>
<text x="166.8" y="78.3">SDO</text>
<text x="166.8" y="80.5">SDA</text>
<text x="166.8" y="82.7">SCL</text>
<text x="47.5" y="89.3">DB5 VEE</text>
<text x="47.5" y="84.9">DB3</text>
<text x="47.5" y="87.1">DB4</text>
<text x="53.6" y="84.9">RS</text>
<text x="55" y="87.1">E</text>
<text x="47.5" y="91.5">DB6</text>
<text x="47.5" y="93.7">DB7</text>
<text x="55" y="91.5">A</text>
<text x="55" y="93.7">K</text>
<text x="166.8" y="113.6">LV1</text>
<text x="171.8" y="113.6">HV1</text>
<text x="166.8" y="115.8">LV2</text>
<text x="166.8" y="118">LV</text>
<text x="171.8" y="115.8">HV2</text>
<text x="172.9" y="118">HV</text>
<text x="45.3" y="122.5">T1in</text>
<text x="45.3" y="124.7">T2in</text>
<text x="53.5" y="122.5">T1out</text>
<text x="53.5" y="124.7">T2out</text>
<text x="166.8" y="120.3">GNDGND</text>
<text x="166.8" y="122.5">LV3</text>
<text x="166.8" y="124.7">LV4</text>
<text x="171.8" y="122.5">HV3</text>
<text x="171.8" y="124.7">HV4</text>
<text x="45.3" y="129.1">R1out</text>
<text x="45.3" y="131.3">R2out</text>
<text x="54.5" y="129.1">R1in</text>
<text x="54.5" y="131.3">R2in</text>
<text x="45.3" y="137.9">C1+</text>
<text x="54.9" y="137.9">C2+</text>
<text x="45.3" y="142.4">V+</text>
<text x="45.3" y="140.1">C1-</text>
<text x="55.3" y="140.1">C2-</text>
<text x="56.6" y="142.4">V-</text>
</g>
<g font-size="1.9">
<text x="61.8" y="8.4">VCC</text>
<text x="24.3" y="17.2">VCC</text>
<text x="33.1" y="21.4">NC</text>
<text x="33.1" y="23.6">NC</text>
<text x="33.1" y="25.8">NC</text>
<text x="33.1" y="34.7">NC</text>
<text x="30.9" y="40.2">VCC</text>
<text x="50.8" y="57">VCC</text>
<text x="156.9" y="54.8">VCC3.3</text>
<text x="11" y="63.6">VCC</text>
<text x="2.2" y="70">Contrast</text>
<text x="22.1" y="74.4">DATA(7..0)</text>
<text x="83.9" y="83.5">VCC</text>
<text x="130.4" y="80">VCC3.3</text>
<text x="130.4" y="82.2">VCC3.3</text>
<text x="95" y="92.1">Backlight</text>
<text x="48.6" y="107.8">VCC</text>
<text x="150.2" y="117.6">VCC3.3</text>
<text x="185.6" y="117.6">VCC</text>
<text x="132.6" y="143.2">Title</text>
<text x="134.8" y="138.5">Ali Ismail</text>
<text x="132.6" y="149.8">Size</text>
<text x="141.4" y="149.8">Document Number</text>
<text x="142" y="145.4">RS232, 64x128 GLCD, I2C EEPROM, ADXL345, Level-shifter, and MAX232</text>
<text x="205.5" y="149.8">Rev</text>
<text x="35.3" y="152">VCC</text>
<text x="134.8" y="152">A</text>
<text x="141.4" y="152">&lt;Doc&gt;</text>
<text x="207.7" y="152">&lt;RevCode</text>
<text x="132.6" y="156.5">Date:</text>
<text x="144.1" y="156.5">Thursday, December 11, 2014</text>
<text x="176.8" y="156.5">Sheet</text>
<text x="187.8" y="156.5">2</text>
<text x="194.4" y="156.5">of</text>
<text x="201.1" y="156.5">3</text>
</g>
<g font-size="1.9" fill="#000080">
<text x="44.2" y="17.2">U9</text>
<text x="68.5" y="15">R2</text>
<text x="68.5" y="17.2">5.1K</text>
<text x="22.1" y="23.9">R3</text>
<text x="72.9" y="21.7">SDA</text>
<text x="182.5" y="23.9">JCP1</text>
<text x="19.9" y="26.1">5.1K</text>
<text x="182.5" y="26.5">DB9</text>
<text x="11" y="32.7">SCL</text>
<text x="33.1" y="46">0.1uF</text>
<text x="33.1" y="43.8">C16</text>
<text x="44.2" y="46">EEPROM:2416B_SL</text>
<text x="161.3" y="49.5">T1OUT</text>
<text x="167.9" y="48.2">R1IN</text>
<text x="170.1" y="53.7">C18</text>
<text x="176.8" y="54.8">0.1uF</text>
<text x="16.8" y="65">R5</text>
<text x="63.8" y="65.6">1uF</text>
<text x="63.8" y="63.6">C17</text>
<text x="167.3" y="62.8">U11</text>
<text x="16.8" y="67.6">20K</text>
<text x="48" y="71.6">U10</text>
<text x="72.9" y="76.9">/CS1</text>
<text x="72.9" y="74.7">/CS2</text>
<text x="145.8" y="76.9">5.1k</text>
<text x="148" y="72.5">SDA3.3V</text>
<text x="72.9" y="81.3">HBYTE[8]</text>
<text x="72.9" y="83.5">RS</text>
<text x="72.9" y="79.1">/RES</text>
<text x="141.4" y="78">R6</text>
<text x="11" y="84.9">VEE</text>
<text x="71.4" y="89.3">VEE</text>
<text x="72.9" y="85.7">E</text>
<text x="141.4" y="85.7">R7</text>
<text x="145.8" y="85.7">5.1K</text>
<text x="89.7" y="90.2">R4</text>
<text x="89.7" y="92.8">20K</text>
<text x="148" y="90.2">SCL3.3V</text>
<text x="156.9" y="94.6">ADXL345 Breakout Accelerometer</text>
<text x="46.4" y="103.4">64x128 GLCD</text>
<text x="167.3" y="102.5">U12</text>
<text x="44.2" y="117.3">U7</text>
<text x="61.6" y="116.5">1uF</text>
<text x="61.6" y="114.5">C5</text>
<text x="137" y="114.5">MOTOR_CTL3.3V</text>
<text x="190" y="114.5">MOTOR_CTL</text>
<text x="26.5" y="121.1">TXD</text>
<text x="73.6" y="122.4">T1OUT</text>
<text x="143.6" y="121.1">SDC3.3V</text>
<text x="143.6" y="123.3">SCL3.3V</text>
<text x="192.2" y="123.3">SCL</text>
<text x="192.2" y="121.1">SDA</text>
<text x="26.5" y="127.7">RXD</text>
<text x="75.1" y="129.9">R1IN</text>
<text x="167" y="134.2">Level Shifter</text>
<text x="26.3" y="140.8">1uF</text>
<text x="26.3" y="138.8">C11</text>
<text x="81.5" y="140.8">1uF</text>
<text x="81.5" y="138.8">C12</text>
<text x="41.7" y="147.4">1uF</text>
<text x="41.7" y="145.4">C14</text>
<text x="70.5" y="147.4">1uF</text>
<text x="70.5" y="145.4">C13</text>
<text x="48.6" y="154.3">MAX232</text>
</g>
<g font-size="1.9" fill="#00f">
<text x="160.7" y="17.7" transform="rotate(-90 160.7 17.7)">DSR</text>
<text x="165.2" y="17.7" transform="rotate(-90 165.2 17.7)">RTS</text>
<text x="169.6" y="17.7" transform="rotate(-90 169.6 17.7)">CTS</text>
<text x="174" y="17.7" transform="rotate(-90 174 17.7)">RI</text>
<text x="158.5" y="35.3" transform="rotate(-90 158.5 35.3)">DCD 1</text>
<text x="162.9" y="35.3" transform="rotate(-90 162.9 35.3)">RD</text>
<text x="167.4" y="35.3" transform="rotate(-90 167.4 35.3)">TD</text>
<text x="171.8" y="35.3" transform="rotate(-90 171.8 35.3)">DTR 4</text>
<text x="176.2" y="35.3" transform="rotate(-90 176.2 35.3)">GND 5</text>
</g>
<text font-size="1.9" fill="#004080" x="51.7" y="76">/CS2</text>
<g font-size="1.6">
<text x="23.2" y="1.7">5</text>
<text x="65.1" y="1.7">4</text>
<text x="107.1" y="1.7">3</text>
<text x="149.1" y="1.7">2</text>
<text x="191.1" y="1.7">1</text>
<text x=".6" y="22.9">D</text>
<text x="212.7" y="22.9">D</text>
<text x=".6" y="61.6">C</text>
<text x="212.7" y="61.6">C</text>
<text x=".6" y="100.3">B</text>
<text x="212.7" y="100.3">B</text>
<text x=".6" y="138.9">A</text>
<text x="212.7" y="138.9">A</text>
<text x="23.2" y="158.5">5</text>
<text x="65.1" y="158.5">4</text>
<text x="107.1" y="158.5">3</text>
<text x="149.1" y="158.5">2</text>
<text x="191.1" y="158.5">1</text>
</g>
</svg>
